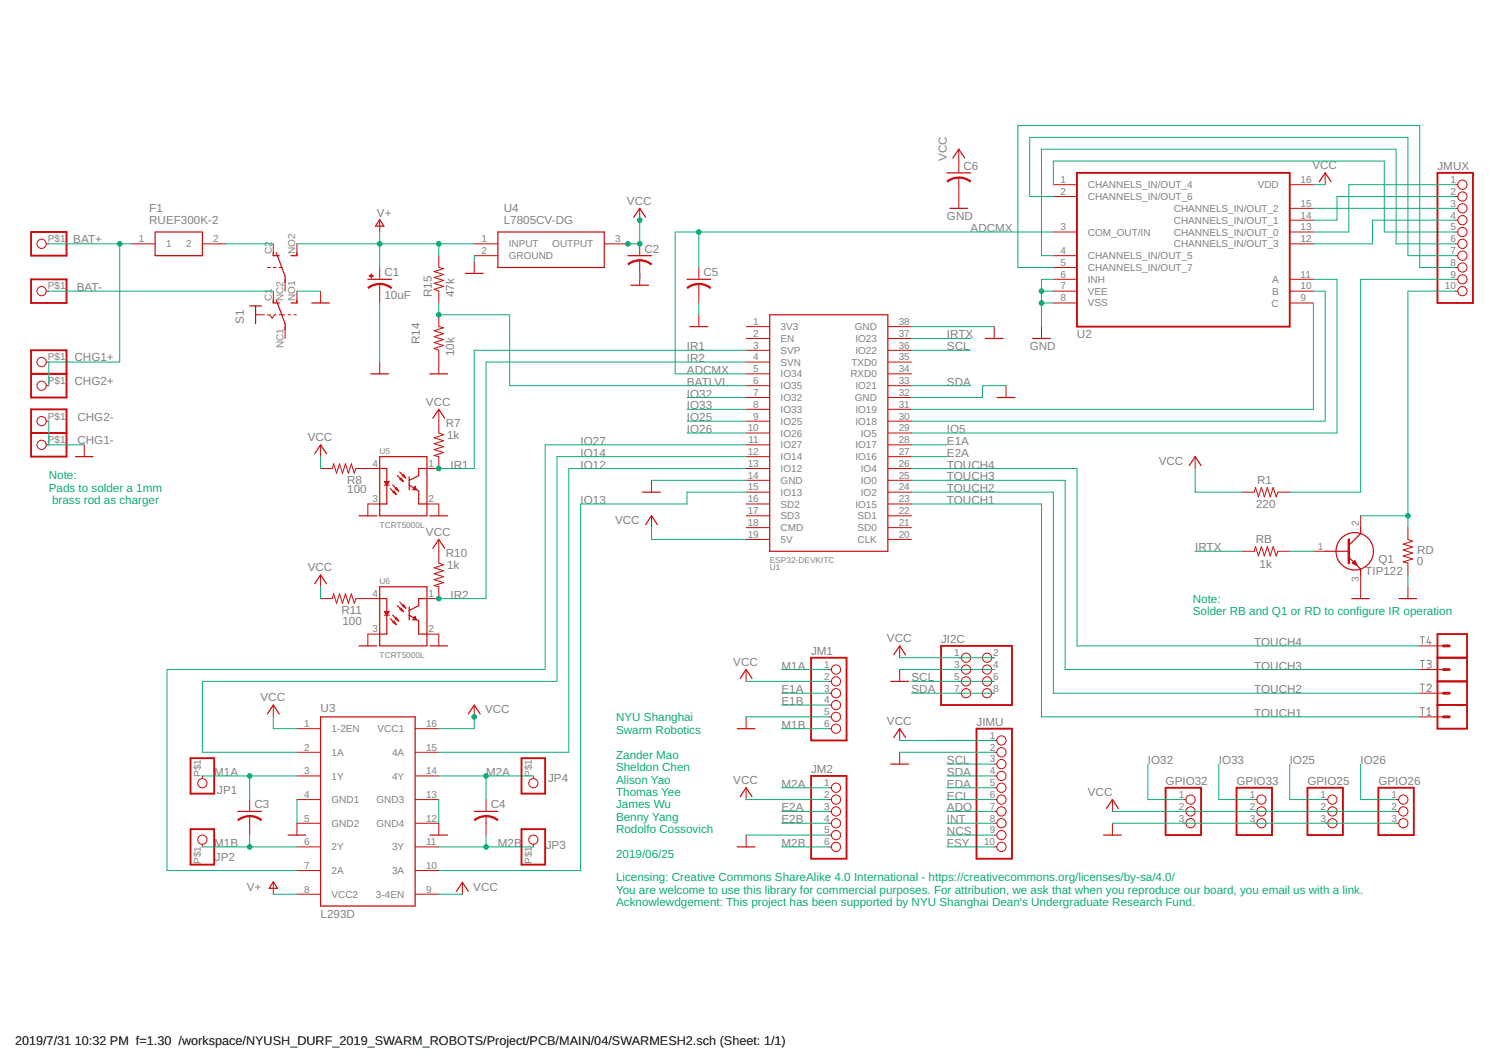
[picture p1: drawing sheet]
<svg xmlns="http://www.w3.org/2000/svg" width="420mm" height="297mm" viewBox="0 0 420 297" stroke-linecap="round" stroke-linejoin="round" font-family="sans-serif">
<g fill="none" stroke="#808080" stroke-width=".28">
<path d="M396.7 177.8h1.2M397.3 177.8v2.1M399.1 177.8l-.4 1.6h1.1M399.5 178.9v1M396.7 184.4h1.2M396.7 191h1.2M396.7 197.6h1.2M397.3 184.4v2.1M397.3 191v2.1M397.3 197.6v2.1M398.7 184.4h.7a.47 .47 0 0 1 .4 .4 .47 .47 0 0 1-.4 .5h-.5M398.7 191.5a.58 .58 0 0 1 .8-.5 .58 .58 0 0 1 .1 .9l-.9 1.2h1.1"/>
<path d="M398.7 198.1l.5-.5v2.1M398.7 199.7h1.1M399.2 185.3a.58 .58 0 0 1 .6 .6 .58 .58 0 0 1-.6 .6h-.5"/>
</g>
<g fill="none" stroke="#c90d0c" stroke-width=".34">
<path d="M264.5 48.3h6.6M265.4 58.2h4.9M266.2 44.1l1.6-2.4 1.7 2.4M368.6 50.7l1.6-2.4 1.7 2.4M43.3 64.8h13.2v6.6h-13.2zM76.3 70.5v.9h1.7M77.2 70.5l2.5 6.7v1.6M83 70.5v.9h-1.7M102.8 78h6.6M106.1 61.3l1.1 1.8h-2.3zM130 76.3h5M139.1 64.8h29.7v9.9h-29.7z"/>
<path d="M175.4 71.4h6.6M176.2 79.6h5M177.1 60.6l1.6-2.4 1.7 2.4M191.9 78h6.6M69.7 85.4h3.3M71.4 85.4v5M76.3 83.8v.8h1.7M77.2 83.8l2.5 6.6v1.6M83 83.8v.8h-1.7M87.1 84.6h4.9M192.7 91.2h5M215 87.9h33v66h-33z"/>
<path d="M275.3 94.5h4.9M288.5 94.5h4.9M103.6 104.4h4.9M120.1 104.4h5M120.9 116.8l1.7-2.5 1.6 2.5M278.6 111h4.9M21.1 127.5h4.9M87.9 126.7l1.7-2.5 1.6 2.5M106.1 127.5h13.2v16.5h-13.2zM106.1 130.8h2v3.6M107.4 135.4h1.3M108.1 135.4v5.3h-2"/>
<path d="M109.1 136.4l1.6 1.6M109.7 135.4l1.7 1.7M109.7 137.4l1 .6M110 137.1l.7 .9M110.4 136.4l1 .7M110.7 136.1l.7 1M111 132.8l1.7 1.6M111.7 131.8l1.6 1.6M111.7 133.8l1 .6M112 133.4l.7 1M112.4 132.8l.9 .6M112.7 132.4l.6 1"/>
<path d="M114.3 135.4l2.7 1.7v3.6h2.3M114.3 133.1v3.6M119.3 130.8h-2.3v2l-2.7 1.3M179.5 137.4h5M332.2 130l1.7-2.5 1.6 2.5M100.3 144h4.9M120.1 144h5M120.9 153.1l1.7-2.5 1.6 2.5M180.4 146.5l1.6-2.5 1.7 2.5M370.2 153.9h6.6M376.8 155.6l3.3 3.3v1.6M377.8 157.2h1"/>
<path d="M378.1 156.9h.5M378.4 157.5h.5M378.4 156.6h.1M378.5 156.5l-.7 .7M378.5 156.5l.6 1.4-1.3-.7M379 157.8h.1M380.1 147.3v1.6l-3.3 3.4M87.9 163l1.7-2.5 1.6 2.5M106.1 167.1h2v3.6M106.1 163.8h13.2v16.5h-13.2zM107.4 171.7h1.3M108.1 171.7v5.3h-2"/>
<path d="M109.1 172.7l1.6 1.7M109.7 171.7l1.7 1.7M109.7 173.7l1 .7M110 173.4l.7 1M110.4 172.7l1 .7M110.7 172.4l.7 1M111 169.1l1.7 1.6M111.7 168.1l1.6 1.7M111.7 170.1l1 .6M112 169.8l.7 .9M112.4 169.1l.9 .7M112.7 168.8l.6 1"/>
<path d="M114.3 171.7l2.7 1.7v3.6h2.3M114.3 169.4v3.7M119.3 167.1h-2.3v2l-2.7 1.3M377.6 167.1h5M390.8 167.1h5M74.7 199.3l1.6-2.5 1.7 2.5M100.3 180.3h4.9M120.1 180.3h5M130.8 199.3l1.7-2.5 1.6 2.5M206.8 189.4l1.6-2.5 1.7 2.5M248.9 190.2h4.9M249.7 182.8l1.6-2.5 1.7 2.5"/>
<path d="M89.6 200.1h26.4v52.8h-26.4zM206 203.4h4.9M248.9 213.3h4.9M249.7 205.9l1.6-2.5 1.7 2.5M66.4 226.5h6.6M80.5 233.1h4.9M120.1 233.1h5M132.5 226.5h6.6M206 236.4h4.9M206.8 222.4l1.6-2.5 1.7 2.5M308.3 233.1h4.9M309.1 225.7l1.7-2.5 1.6 2.5"/>
<path d="M76.3 246.2l1.2 1.8h-2.3zM127.5 248.8l1.7-2.5 1.6 2.5"/>
<circle cx="378.5" cy="153.9" r="5.2"/>
</g>
<g fill="none" stroke="#c90d0c" stroke-width=".28">
<path d="M178.7 58.2v3.3M267.8 41.7v6.6M267.8 49.6v8.6M294.3 51.6h6.6M294.3 54.9h6.6M360.3 51.6h6.6M360.3 58.2h6.6M370.2 48.3v3.3M406.5 51.6h.7M406.5 54.9h.7M406.5 58.2h.7M12.9 68.1h.7"/>
<path d="M36.7 68.1h6.6M56.5 68.1h6.6M74.7 74.7h.8M76.3 68.1v3.3M76.3 74.7h.9M78 74.7h.8M79.7 78v3.3M83 68.1v3.3M106.1 61.5v3.3M106.1 74.7v3.3M106.1 79.3v5.3M122.6 71.4v3.3l1.3 .3-2.6 .8 2.6 .8-2.6 .9 2.6 .8-2.6 .8 2.6 .8-2.6 .9 1.3 .5v3.3"/>
<path d="M132.5 73v3.3M132.5 68.1h6.6M132.5 71.4h6.6M168.8 68.1h6.6M178.7 68.1v3.3M178.7 72.7v6.9M195.2 74.7v3.3M195.2 79.3v5.3M294.3 74.7h6.6M294.3 64.8h6.6M294.3 71.4h6.6M294.3 78h6.6"/>
<path d="M360.3 68.1h6.6M360.3 61.5h6.6M360.3 64.8h6.6M360.3 78h6.6M406.5 74.7h.7M406.5 68.1h.7M406.5 61.5h.7M406.5 64.8h.7M406.5 71.4h.7M406.5 78h.7M12.9 81.3h.7M71.4 87.9h2.5"/>
<path d="M74.7 87.9h.7l.6 1 .7-1h.5M76.3 81.3v3.3M78 87.9h1.5M79.7 91.2v3.3M80.5 87.9h.7M82.1 87.9h.7M83 81.3v3.3M89.6 81.3v3.3M122.6 87.9v3.3l1.3 .3-2.6 .8 2.6 .9-2.6 .8 2.6 .8-2.6 .8 2.6 .9-2.6 .8 1.3 .5v6.6M195.2 87.9v3.3M208.4 91.2h6.6M208.4 94.5h6.6"/>
<path d="M208.4 97.8h6.6M248 91.2h6.6M248 94.5h6.6M248 97.8h6.6M277.7 91.2v3.3M291 91.2v3.3M294.3 81.3h6.6M294.3 84.6h6.6M360.3 81.3h6.6M360.3 84.6h6.6M406.5 81.3h.7M12.9 101.1h.7"/>
<path d="M12.9 107.7h.7M12.9 117.6h.7M106.1 101.1v3.3M122.6 114.3v6.6l1.3 .5-2.6 .8 2.6 .8-2.6 .9 2.6 .8-2.6 .8 2.6 .8-2.6 .9 1.3 .3v3.3h-3.3M208.4 101.1h6.6M208.4 104.4h6.6M208.4 107.7h6.6M208.4 111h6.6M208.4 114.3h6.6M208.4 117.6h6.6M248 101.1h6.6M248 104.4h6.6"/>
<path d="M248 107.7h6.6M248 111h6.6M248 114.3h6.6M248 117.6h6.6M281.1 107.7v3.3M12.9 124.2h.7M23.5 124.2v3.3M89.6 130.8h3.3l.3-1.3 .8 2.6 .8-2.6 .9 2.6 .8-2.6 .8 2.6 .8-2.6 .9 2.6 .5-1.3h6.6M89.6 124.2v3.3M107.4 134.4h1.3l-.6 1zM107.5 134.6h1.1M107.6 134.8h.9"/>
<path d="M107.7 135h.7M107.9 135.1h.3M108 135.3h.1M115.4 136.6h.9M115.5 136.5h.7M115.6 136.3h.6M115.7 136.1h.4M115.8 136h.3M116 135.8h.1M116 135.7l.3 1h-1zM182 134.1v3.3M208.4 120.9h6.6"/>
<path d="M208.4 124.2h6.6M208.4 127.5h6.6M208.4 130.8h6.6M208.4 134.1h6.6M208.4 137.4h6.6M248 120.9h6.6M248 124.2h6.6M248 127.5h6.6M248 130.8h6.6M248 134.1h6.6M248 137.4h6.6M333.9 127.5v3.3"/>
<path d="M347.1 137.4h3.3l.3-1.3 .9 2.6 .8-2.6 .8 2.6 .8-2.6 .9 2.6 .8-2.6 .8 2.6 .5-1.3h3.3M106.1 140.7h-3.3v3.3M119.3 140.7h3.3v3.3M122.6 150.6v6.6l1.3 .5-2.6 .8 2.6 .8-2.6 .9 2.6 .8-2.6 .8 2.6 .8-2.6 .9 1.3 .3v3.3h-3.3M182 144v3.3M208.4 140.7h6.6M208.4 144h6.6M208.4 147.3h6.6M208.4 150.6h6.6M248 140.7h6.6M248 144h6.6M248 147.3h6.6"/>
<path d="M248 150.6h6.6M347.1 153.9h3.3l.3-1.3 .9 2.6 .8-2.6 .8 2.6 .8-2.6 .9 2.6 .8-2.6 .8 2.6 .5-1.3h3.3M366.9 153.9h3.3M380.1 144v3.3M393.3 147.3v3.3l1.3 .5-2.6 .8 2.6 .8-2.6 .9 2.6 .8-2.6 .8 2.6 .8-2.6 .9 1.3 .3v3.3M89.6 167.1h3.3l.3-1.3 .8 2.6 .8-2.6 .9 2.6 .8-2.6 .8 2.6 .8-2.6 .9 2.6 .5-1.3h6.6M89.6 160.5v3.3M106.1 177h-3.3v3.3M107.4 170.7h1.3l-.6 1zM107.5 170.9h1.1M107.6 171h.9M107.7 171.2h.7"/>
<path d="M107.8 171.4h.5M107.9 171.6h.3M108.1 171.7h.1M115.4 172.9h.8M115.5 172.7h.7M115.7 172.6h.4M115.8 172.4h.3M115.9 172.2h.1M116 172.1l.3 1h-1zM119.3 177h3.3v3.3M380.1 160.5v6.6M393.3 163.8v3.3"/>
<path d="M76.3 196.8v3.3M132.5 196.8v3.3M208.4 186.9v3.3M231.5 186.9h.8M231.5 190.2h.8M231.5 193.5h.8M231.5 196.8h.8M251.3 180.3v3.3M251.3 186.9v3.3M267.8 183.6h.8M267.8 186.9h.8M267.8 190.2h.8"/>
<path d="M267.8 193.5h.8M277 183.6h.7M277 186.9h.7M277 190.2h.7M277 193.5h.7M396.6 186.9h6.6M396.6 193.5h6.6M396.6 180.3h6.6M56.5 216.6v.8M83 203.4h6.6M83 210h6.6M83 216.6h6.6"/>
<path d="M116 203.4h6.6M116 210h6.6M116 216.6h6.6M149 216.6v.8M208.4 200.1v3.3M208.4 219.9v3.3M231.5 203.4h.8M231.5 219.9h.8M231.5 200.1h.8M251.3 203.4v3.3M251.3 210v3.3M277.7 210h.8"/>
<path d="M277.7 216.6h.8M277.7 206.7h.8M277.7 213.3h.8M277.7 219.9h.8M396.6 200.1h6.6M56.5 235.7v.7M69.7 223.2v3.3M69.7 227.9v5.2M83 223.2h6.6M83 236.4h6.6M89.6 229.8h-6.6v3.3M116 223.2h6.6"/>
<path d="M116 229.8h6.6v3.3M116 236.4h6.6M135.8 223.2v3.3M135.8 227.9v5.2M149 235.7v.7M208.4 233.1v3.3M231.5 223.2h.8M231.5 229.8h.8M231.5 236.4h.8M231.5 226.5h.8M231.5 233.1h.8M277.7 223.2h.8"/>
<path d="M277.7 229.8h.8M277.7 236.4h.8M277.7 226.5h.8M277.7 233.1h.8M310.8 223.2v3.3M310.8 229.8v3.3M330.6 223.2h.7M330.6 229.8h.7M330.6 226.5h.7M350.4 223.2h.7M350.4 229.8h.7M350.4 226.5h.7"/>
<path d="M370.2 223.2h.7M370.2 229.8h.7M370.2 226.5h.7M390 223.2h.7M390 229.8h.7M390 226.5h.7M76.3 246.3v3.3M83 243h6.6M83 249.6h6.6M116 243h6.6M116 249.6h6.6M129.2 246.3v3.3"/>
<circle cx="408.5" cy="58.2" r="1.29"/>
<circle cx="408.5" cy="54.9" r="1.29"/>
<circle cx="408.5" cy="51.6" r="1.29"/>
<circle cx="11.6" cy="68.1" r="1.29"/>
<circle cx="408.5" cy="71.4" r="1.29"/>
<circle cx="408.5" cy="78" r="1.29"/>
<circle cx="408.5" cy="64.8" r="1.29"/>
<circle cx="408.5" cy="68.1" r="1.29"/>
<circle cx="408.5" cy="74.7" r="1.29"/>
<circle cx="408.5" cy="61.5" r="1.29"/>
<circle cx="11.6" cy="81.3" r="1.29"/>
<circle cx="408.5" cy="81.3" r="1.29"/>
<circle cx="11.6" cy="117.6" r="1.29"/>
<circle cx="11.6" cy="107.7" r="1.29"/>
<circle cx="11.6" cy="101.1" r="1.29"/>
<circle cx="11.6" cy="124.2" r="1.29"/>
<circle cx="233.6" cy="186.9" r="1.29"/>
<circle cx="233.6" cy="193.5" r="1.29"/>
<circle cx="233.6" cy="190.2" r="1.29"/>
<circle cx="233.6" cy="196.8" r="1.29"/>
<circle cx="269.9" cy="186.9" r="1.29"/>
<circle cx="269.9" cy="183.6" r="1.29"/>
<circle cx="269.9" cy="190.2" r="1.29"/>
<circle cx="269.9" cy="193.5" r="1.29"/>
<circle cx="275.7" cy="190.2" r="1.29"/>
<circle cx="275.7" cy="183.6" r="1.29"/>
<circle cx="275.7" cy="186.9" r="1.29"/>
<circle cx="275.7" cy="193.5" r="1.29"/>
<circle cx="56.5" cy="218.7" r="1.29"/>
<circle cx="149" cy="218.7" r="1.29"/>
<circle cx="233.6" cy="203.4" r="1.29"/>
<circle cx="233.6" cy="219.9" r="1.29"/>
<circle cx="233.6" cy="200.1" r="1.29"/>
<circle cx="279.8" cy="219.9" r="1.29"/>
<circle cx="279.8" cy="206.7" r="1.29"/>
<circle cx="279.8" cy="210" r="1.29"/>
<circle cx="279.8" cy="213.3" r="1.29"/>
<circle cx="279.8" cy="216.6" r="1.29"/>
<circle cx="56.5" cy="234.4" r="1.29"/>
<circle cx="149" cy="234.4" r="1.29"/>
<circle cx="233.6" cy="236.4" r="1.29"/>
<circle cx="233.6" cy="233.1" r="1.29"/>
<circle cx="233.6" cy="223.2" r="1.29"/>
<circle cx="233.6" cy="226.5" r="1.29"/>
<circle cx="233.6" cy="229.8" r="1.29"/>
<circle cx="279.8" cy="233.1" r="1.29"/>
<circle cx="279.8" cy="226.5" r="1.29"/>
<circle cx="279.8" cy="223.2" r="1.29"/>
<circle cx="279.8" cy="229.8" r="1.29"/>
<circle cx="279.8" cy="236.4" r="1.29"/>
<circle cx="332.6" cy="223.2" r="1.29"/>
<circle cx="332.6" cy="229.8" r="1.29"/>
<circle cx="332.6" cy="226.5" r="1.29"/>
<circle cx="352.4" cy="223.2" r="1.29"/>
<circle cx="352.4" cy="229.8" r="1.29"/>
<circle cx="352.4" cy="226.5" r="1.29"/>
<circle cx="372.2" cy="223.2" r="1.29"/>
<circle cx="372.2" cy="226.5" r="1.29"/>
<circle cx="372.2" cy="229.8" r="1.29"/>
<circle cx="392" cy="229.8" r="1.29"/>
<circle cx="392" cy="226.5" r="1.29"/>
<circle cx="392" cy="223.2" r="1.29"/>
</g>
<g fill="none" stroke="#c90d0c" stroke-width=".53">
<path d="M300.9 48.3h59.4v42.9h-59.4zM401.6 48.3h9.9v36.3h-9.9zM8.7 64.8h9.9v6.6h-9.9zM8.7 78h9.9v6.6h-9.9zM8.7 97.8h9.9v13.2h-9.9zM8.7 114.3h9.9v13.2h-9.9zM8.7 104.4h9.9M8.7 120.9h9.9M401.6 177h8.2v26.4h-8.2zM226.6 183.6h9.9v23.1h-9.9zM262.9 180.3h19.8v16.5h-19.8zM401.6 196.8h8.2"/>
<path d="M401.6 183.6h8.2M401.6 190.2h8.2M53.2 211.7h6.6v9.9h-6.6zM145.7 211.7h6.6v9.9h-6.6zM226.6 216.6h9.9v23.1h-9.9zM272.8 203.4h9.9v36.3h-9.9zM325.6 219.9h9.9v13.2h-9.9zM345.4 219.9h9.9v13.2h-9.9zM365.3 219.9h9.9v13.2h-9.9zM385.1 219.9h9.9v13.2h-9.9zM53.2 231.5h6.6v9.9h-6.6zM145.7 231.5h6.6v9.9h-6.6z"/>
</g>
<g fill="#c90d0c" stroke="#c90d0c" stroke-width=".28">
<path d="M106.1 79.1l2 .4 1.3 .7-.2 .3-1.5-.8-1.6-.3z" fill-rule="evenodd"/>
<path d="M102.8 80.2l1.2-.7 2.1-.4v.4l-1.7 .2-1.4 .8z" fill-rule="evenodd"/>
<path d="M195.2 79.1l1.5 .2 1.8 .9-.1 .3-1.5-.8-1.7-.3z" fill-rule="evenodd"/>
<path d="M191.9 80.2l1.3-.7 2-.4v.4l-1.6 .2-1.5 .8z" fill-rule="evenodd"/>
<path d="M69.7 227.7l2.1 .3 1.3 .8-.2 .3-1.5-.8-1.7-.3z" fill-rule="evenodd"/>
<path d="M66.4 228.8l1.9-.9 1.4-.2v.3l-1.6 .3-1.4 .8z" fill-rule="evenodd"/>
<path d="M135.8 227.7l2 .3 1.3 .8-.2 .3-1.5-.8-1.6-.3z" fill-rule="evenodd"/>
<path d="M132.5 228.8l1.3-.7 2-.4v.3l-1.6 .3-1.5 .8z" fill-rule="evenodd"/>
<path d="M267.8 49.4l2.1 .4 1.3 .7-.2 .3-1.5-.8-1.7-.3z" fill-rule="evenodd"/>
<path d="M264.5 50.5l1.9-.9 1.4-.2v.3l-1.6 .3-1.4 .8z" fill-rule="evenodd"/>
<path d="M178.7 72.5l2.1 .4 1.2 .7-.2 .3-1.4-.8-1.7-.3z" fill-rule="evenodd"/>
<path d="M175.4 73.6l1.3-.7 2-.4v.4l-1.6 .2-1.5 .8z" fill-rule="evenodd"/>
</g>
<g fill="#c90d0c" stroke="#c90d0c" stroke-width=".28">
<path d="M103.1 76.9h1.2v.2h-1.2z"/>
<path d="M103.6 76.5h.2v1.1h-.2z"/>
</g>
<path d="M403.2 180.3h1.7M403.2 186.9h1.7M403.2 193.5h1.7M403.2 200.1h1.7" fill="none" stroke="#c90d0c" stroke-width=".8"/>
<path d="M376.8 150.6v6.6" fill="none" stroke="#c90d0c" stroke-width=".68"/>
<g fill="none" stroke="#0dab76" stroke-width=".28">
<path d="M294.3 54.9h-6.6v-16.5h105.6v33h13.2M294.3 51.6v-6.6h92.4v19.8h19.8M366.9 51.6h3.3M366.9 58.2h39.6M406.5 51.6h-29.7v13.2h-9.9M406.5 54.9h-33v6.6h-6.6M13.6 68.1h23.1M33.4 68.1v33h-19.8v6.6M63.1 68.1h13.2M83 68.1h49.5M106.1 64.8v9.9M122.6 68.1v3.3"/>
<path d="M132.5 71.4v1.6M178.7 61.5v6.6h-3.3M178.7 76.3v1.7M195.2 64.8v9.9M294.3 78h-3.3v13.2M294.3 64.8h-105.7v39.6h19.8M294.3 74.7h-9.9v-39.6h112.2v39.6h9.9M366.9 78h6.6v42.9h-118.9M406.5 78h-26.4v59.4h-19.8M406.5 68.1h-16.5v-26.4h-99v29.7h3.3M406.5 61.5h-23.1v6.6h-16.5M13.6 81.3h62.7"/>
<path d="M83 81.3h6.6M106.1 84.6v16.5M122.6 84.6v3.3h19.8v19.8h66M195.2 84.6v3.3M208.4 97.8h-75.9v33h-9.9M254.6 91.2h23.1M254.6 97.8h16.5M254.6 94.5h16.5M291 84.6h3.3M291 81.3h3.3M366.9 81.3h3.3v36.3h-115.6M366.9 84.6v29.7h-112.3"/>
<path d="M406.5 81.3h-13.2v66M13.6 117.6v6.6h9.9M191.9 111h16.5M191.9 114.3h16.5M191.9 117.6h16.5M208.4 101.1h-72.6v66h-13.2M254.6 107.7h16.5M281.1 107.7h-6.7v3.3h-19.8M89.6 127.5v3.3M182 134.1h26.4M191.9 120.9h16.5M208.4 124.2h-56.1v62.7h-105.6v56.1h36.3"/>
<path d="M208.4 127.5h-52.8v62.7h-99.1v19.8h26.5M208.4 130.8h-49.5v79.2h-36.3M208.4 137.4h-16.5v3.3h-29.7v102.3h-39.6M254.6 124.2h9.9M254.6 134.1h43v52.8h99M254.6 137.4h39.7v56.1h102.3M254.6 127.5h9.9M254.6 130.8h46.3v49.5h95.7M333.9 130.8v6.6h13.2M182 147.3v3.3h26.4M254.6 140.7h36.4v59.4h105.6M333.9 153.9h13.2"/>
<path d="M360.3 153.9h6.6M380.1 144h13.2M89.6 163.8v3.3M393.3 160.5v3.3M208.4 190.2h23.1M218.3 186.9h13.2M218.3 193.5h13.2M218.3 196.8h13.2M251.3 186.9h26.4M251.3 183.6h26.4M254.6 190.2h23.1M254.6 193.5h23.1"/>
<path d="M56.5 216.6h26.5M69.7 216.6v6.6M76.3 200.1v3.3h6.7M122.6 216.6h26.4M132.5 200.1v3.3h-9.9M135.8 216.6v6.6M208.4 200.1h23.1M218.3 203.4h13.2M218.3 219.9h13.2M251.3 210h26.4M251.3 206.7h26.4M264.5 216.6h13.2"/>
<path d="M264.5 219.9h13.2M264.5 213.3h13.2M320.7 213.3v9.9h9.9M340.5 213.3v9.9h9.9M360.3 213.3v9.9h9.9M380.1 213.3v9.9h9.9M56.5 236.4h26.5M69.7 233.1v3.3M83 223.2v6.6M122.6 223.2v6.6M122.6 236.4h26.4M135.8 233.1v3.3"/>
<path d="M208.4 233.1h23.1M208.4 223.2h23.1M218.3 229.8h13.2M218.3 236.4h13.2M218.3 226.5h13.2M264.5 229.8h13.2M264.5 233.1h13.2M264.5 236.4h13.2M264.5 226.5h13.2M264.5 223.2h13.2M310.8 229.8h79.2M310.8 226.5h79.2"/>
<path d="M76.3 249.6h6.7M122.6 249.6h6.6"/>
</g>
<g fill="#0dab76" stroke="#0dab76" stroke-width=".28">
<circle cx="291" cy="81.3" r=".66"/>
<circle cx="291" cy="84.6" r=".66"/>
<circle cx="69.7" cy="216.6" r=".66"/>
<circle cx="69.7" cy="236.4" r=".66"/>
<circle cx="135.8" cy="216.6" r=".66"/>
<circle cx="135.8" cy="236.4" r=".66"/>
<circle cx="132.5" cy="200.1" r=".66"/>
<circle cx="178.7" cy="68.1" r=".66"/>
<circle cx="178.7" cy="61.5" r=".66"/>
<circle cx="175.4" cy="68.1" r=".66"/>
<circle cx="106.1" cy="68.1" r=".66"/>
<circle cx="122.6" cy="68.1" r=".66"/>
<circle cx="393.3" cy="144" r=".66"/>
<circle cx="122.6" cy="87.9" r=".66"/>
<circle cx="195.2" cy="64.8" r=".66"/>
<circle cx="122.6" cy="130.8" r=".66"/>
<circle cx="122.6" cy="167.1" r=".66"/>
<circle cx="33.4" cy="68.1" r=".66"/>
</g>
<g font-size="3.5">
<text x="4.2" y="291.8">2019/7/31</text>
<text x="20.9" y="291.8">10:32 PM f=1.30 /workspace/NYUSH_DURF_2019_SWARM_ROBOTS/Project/PCB/MAIN/04/SWARMESH2.sch (Sheet: 1/1)</text>
</g>
<g font-size="3.3" fill="#808080">
<text x="264.5" y="45" transform="rotate(-90 264.5 45)">VCC</text>
<text x="269.2" y="47.4">C6</text>
<text x="366.6" y="47.3">VCC</text>
<text x="401.6" y="47.4">JMUX</text>
<text x="41.7" y="59.3">F1</text>
<text x="140.7" y="59.3">U4</text>
<text x="175.1" y="57.2">VCC</text>
<text x="41.7" y="62.6">RUEF300K-2</text>
<text x="105.3" y="60.5">V+</text>
<text x="140.7" y="62.6">L7805CV-DG</text>
<text x="264.5" y="61.5">GND</text>
<text x="271.2" y="64.8">ADCMX</text>
<text x="20.5" y="67.9">BAT+</text>
<text x="180" y="70.5">C2</text>
<text x="107.4" y="77.1">C1</text>
<text x="196.5" y="77.1">C5</text>
<text x="21.5" y="81.1">BAT-</text>
<text x="107.4" y="83.4">10uF</text>
<text x="120.6" y="82.9" transform="rotate(-90 120.6 82.9)">R15</text>
<text x="126.9" y="82.9" transform="rotate(-90 126.9 82.9)">47k</text>
<text x="68.1" y="90.4" transform="rotate(-90 68.1 90.4)">S1</text>
<text x="264.5" y="94.5">IRTX</text>
<text x="300.9" y="94.5">U2</text>
<text x="20.8" y="100.9">CHG1+</text>
<text x="117.3" y="96.1" transform="rotate(-90 117.3 96.1)">R14</text>
<text x="126.9" y="99.4" transform="rotate(-90 126.9 99.4)">10k</text>
<text x="191.9" y="97.8">IR1</text>
<text x="191.9" y="101.1">IR2</text>
<text x="264.5" y="97.8">SCL</text>
<text x="287.7" y="97.8">GND</text>
<text x="20.8" y="107.5">CHG2+</text>
<text x="191.9" y="107.7">BATLVL</text>
<text x="191.9" y="104.4">ADCMX</text>
<text x="264.5" y="107.7">SDA</text>
<text x="119" y="113.3">VCC</text>
<text x="191.9" y="111">IO32</text>
<text x="21.6" y="117.4">CHG2-</text>
<text x="124.5" y="119.2">R7</text>
<text x="191.9" y="114.3">IO33</text>
<text x="191.9" y="117.6">IO25</text>
<text x="21.6" y="124">CHG1-</text>
<text x="86" y="123.2">VCC</text>
<text x="124.9" y="122.5">1k</text>
<text x="162.2" y="124.2">IO27</text>
<text x="191.9" y="120.9">IO26</text>
<text x="264.5" y="124.2">E1A</text>
<text x="264.5" y="120.9">IO5</text>
<text x="125.9" y="130.8">IR1</text>
<text x="162.2" y="130.8">IO12</text>
<text x="162.2" y="127.5">IO14</text>
<text x="264.5" y="127.5">E2A</text>
<text x="264.5" y="130.8">TOUCH4</text>
<text x="323.7" y="129.8">VCC</text>
<text x="96.9" y="135">R8</text>
<text x="97" y="137.7">100</text>
<text x="264.5" y="137.4">TOUCH2</text>
<text x="264.5" y="134.1">TOUCH3</text>
<text x="351.2" y="135">R1</text>
<text x="162.2" y="140.7">I</text>
<text x="163.1" y="140.7">O13</text>
<text x="264.5" y="140.7">TOUCH1</text>
<text x="350.9" y="141.7">220</text>
<text x="119" y="149.6">VCC</text>
<text x="171.8" y="146.3">VCC</text>
<text x="124.5" y="155.6">R10</text>
<text x="333.9" y="153.9">IRTX</text>
<text x="350.8" y="151.6">RB</text>
<text x="395.9" y="154.5">RD</text>
<text x="86" y="159.5">VCC</text>
<text x="124.9" y="158.9">1k</text>
<text x="351.9" y="158.5">1k</text>
<text x="381.4" y="160.5">TIP122</text>
<text x="385.1" y="157.2">Q1</text>
<text x="395.8" y="157.9">0</text>
<text x="125.9" y="167.1">IR2</text>
<text x="95.4" y="171.4">R11</text>
<text x="95.7" y="174.4">100</text>
<text x="247.8" y="179.3">VCC</text>
<text x="262.9" y="179.5">JI2C</text>
<text x="204.8" y="185.9">VCC</text>
<text x="226.6" y="182.8">JM1</text>
<text x="350.4" y="180.3">TOUCH4</text>
<text x="218.3" y="186.9">M1A</text>
<text x="254.6" y="190.2">SCL</text>
<text x="350.4" y="186.9">TOUCH3</text>
<text x="72.8" y="195.8">VCC</text>
<text x="218.3" y="193.5">E1A</text>
<text x="218.3" y="196.8">E1B</text>
<text x="254.6" y="193.5">SDA</text>
<text x="350.4" y="193.5">TOUCH2</text>
<text x="89.6" y="198.8">U3</text>
<text x="135.5" y="199.1">VCC</text>
<text x="218.3" y="203.4">M1B</text>
<text x="247.8" y="202.4">VCC</text>
<text x="272.8" y="202.6">JIMU</text>
<text x="350.4" y="200.1">TOUCH1</text>
<text x="226.6" y="215.8">JM2</text>
<text x="264.5" y="213.3">SCL</text>
<text x="320.7" y="213.3">I</text>
<text x="321.6" y="213.3">O32</text>
<text x="340.5" y="213.3">I</text>
<text x="341.4" y="213.3">O33</text>
<text x="360.3" y="213.3">I</text>
<text x="361.2" y="213.3">O25</text>
<text x="380.1" y="213.3">I</text>
<text x="381" y="213.3">O26</text>
<text x="59.8" y="216.6">M1A</text>
<text x="60.7" y="221.6">JP1</text>
<text x="135.8" y="216.6">M2A</text>
<text x="153.1" y="218.3">JP4</text>
<text x="204.8" y="218.9">VCC</text>
<text x="218.3" y="219.9">M2A</text>
<text x="264.5" y="216.6">SDA</text>
<text x="264.5" y="219.9">EDA</text>
<text x="325.6" y="219.1">GPIO32</text>
<text x="345.4" y="219.1">GPIO33</text>
<text x="365.2" y="219.1">GPIO25</text>
<text x="385.1" y="219.1">GPIO26</text>
<text x="71.1" y="225.7">C3</text>
<text x="137.1" y="225.7">C4</text>
<text x="218.3" y="226.5">E2A</text>
<text x="264.5" y="223.2">ECL</text>
<text x="264.5" y="226.5">ADO</text>
<text x="303.9" y="222.2">VCC</text>
<text x="218.3" y="229.8">E2B</text>
<text x="264.5" y="229.8">INT</text>
<text x="264.5" y="233.1">NCS</text>
<text x="59.8" y="236.4">M1B</text>
<text x="139.1" y="236.4">M2B</text>
<text x="152.5" y="237.1">JP3</text>
<text x="218.3" y="236.4">M2B</text>
<text x="264.5" y="236.4">FSY</text>
<text x="60" y="240.4">JP2</text>
<text x="69" y="248.6">V+</text>
<text x="132.2" y="248.6">VCC</text>
<text x="89.6" y="256.2">L293D</text>
</g>
<g font-size="3.3" fill="#0dab76">
<text x="13.6" y="133.8">Note:</text>
<text x="13.6" y="137.2">Pads to solder a 1mm</text>
<text x="14.5" y="140.7">brass rod as charger</text>
<text x="333.2" y="168.3">Note:</text>
<text x="333.2" y="171.7">Solder RB and Q1 or RD to configure IR operation</text>
<text x="172.1" y="201.4">NYU Shanghai</text>
<text x="172.1" y="204.9">Swarm Robotics</text>
<text x="172.1" y="211.8">Zander Mao</text>
<text x="172.1" y="215.3">Sheldon Chen</text>
<text x="172.1" y="218.7">Alison Yao</text>
<text x="172.1" y="222.2">Thomas Yee</text>
<text x="172.1" y="225.7">James Wu</text>
<text x="172.1" y="229.2">Benny Yang</text>
<text x="172.1" y="232.6">Rodolfo Cossovich</text>
<text x="172.1" y="239.6">2019/06/25</text>
<text x="172.1" y="246">Licensing: Creative Commons ShareAlike 4.0 International - https://creativecommons.org/licenses/by-sa/4.0/</text>
<text x="172.1" y="249.5">You are welcome to use this library for commercial purposes. For attribution, we ask that when you reproduce our board, you email us with a link.</text>
<text x="172.1" y="252.9">Acknowlewdgement: This project has been supported by NYU Shanghai Dean's Undergraduate Research Fund.</text>
</g>
<g font-size="2.8" fill="#808080">
<text x="296.3" y="51.1">1</text>
<text x="303.9" y="52.6">CHANNELS_IN/OUT_4</text>
<text x="351.4" y="52.6">VDD</text>
<text x="363.3" y="51.1">16</text>
<text x="405.2" y="51.1">1</text>
<text x="296.3" y="54.4">2</text>
<text x="303.9" y="55.9">CHANNELS_IN/OUT_6</text>
<text x="327.9" y="59.2">CHANNELS_IN/OUT_2</text>
<text x="363.3" y="57.7">15</text>
<text x="405.2" y="54.4">2</text>
<text x="405.2" y="57.7">3</text>
<text x="296.3" y="64.3">3</text>
<text x="303.9" y="65.8">COM_OUT/IN</text>
<text x="327.9" y="65.8">CHANNELS_IN/OUT_0</text>
<text x="327.9" y="62.5">CHANNELS_IN/OUT_1</text>
<text x="363.3" y="64.3">13</text>
<text x="363.3" y="61">14</text>
<text x="405.2" y="61">4</text>
<text x="405.2" y="64.3">5</text>
<text x="13.4" y="67.6">P$1</text>
<text x="38.8" y="67.6">1</text>
<text x="46.4" y="69.1">1</text>
<text x="52" y="69.1">2</text>
<text x="59.6" y="67.6">2</text>
<text x="75.9" y="70.9" transform="rotate(-90 75.9 70.9)">C2</text>
<text x="82.5" y="70.9" transform="rotate(-90 82.5 70.9)">NO2</text>
<text x="134.5" y="67.6">1</text>
<text x="134.5" y="70.9">2</text>
<text x="142.1" y="69.1">INPUT</text>
<text x="154.3" y="69.1">OUTPUT</text>
<text x="171.8" y="67.6">3</text>
<text x="296.3" y="70.9">4</text>
<text x="327.9" y="69.1">CHANNELS_IN/OUT_3</text>
<text x="363.3" y="67.6">12</text>
<text x="405.2" y="67.6">6</text>
<text x="405.2" y="70.9">7</text>
<text x="142.1" y="72.4">GROUND</text>
<text x="296.3" y="77.5">6</text>
<text x="296.3" y="74.2">5</text>
<text x="303.9" y="72.4">CHANNELS_IN/OUT_5</text>
<text x="303.9" y="75.7">CHANNELS_IN/OUT_7</text>
<text x="363.3" y="77.5">11</text>
<text x="405.2" y="74.2">8</text>
<text x="405.2" y="77.5">9</text>
<text x="13.4" y="80.8">P$1</text>
<text x="296.3" y="80.8">7</text>
<text x="303.9" y="82.3">VEE</text>
<text x="303.9" y="79">INH</text>
<text x="355.4" y="79">A</text>
<text x="355.4" y="82.3">B</text>
<text x="363.3" y="80.8">10</text>
<text x="403.7" y="80.8">10</text>
<text x="75.9" y="84.1" transform="rotate(-90 75.9 84.1)">C1</text>
<text x="79.2" y="84" transform="rotate(-90 79.2 84)">NC2</text>
<text x="82.5" y="84.1" transform="rotate(-90 82.5 84.1)">NO1</text>
<text x="296.3" y="84.1">8</text>
<text x="303.9" y="85.6">VSS</text>
<text x="355.2" y="85.6">C</text>
<text x="363.3" y="84.1">9</text>
<text x="210.4" y="90.7">1</text>
<text x="210.4" y="94">2</text>
<text x="218.1" y="92.2">3V3</text>
<text x="218.1" y="95.5">EN</text>
<text x="238.8" y="92.2">GND</text>
<text x="239" y="95.5">IO23</text>
<text x="251.1" y="94">37</text>
<text x="251.1" y="90.7">38</text>
<text x="13.4" y="100.6">P$1</text>
<text x="79.2" y="97.2" transform="rotate(-90 79.2 97.2)">NC1</text>
<text x="210.4" y="97.3">3</text>
<text x="210.4" y="100.6">4</text>
<text x="218.1" y="98.8">SVP</text>
<text x="239" y="98.8">IO22</text>
<text x="251.1" y="100.6">35</text>
<text x="251.1" y="97.3">36</text>
<text x="13.4" y="107.2">P$1</text>
<text x="210.4" y="103.9">5</text>
<text x="210.4" y="107.2">6</text>
<text x="218.1" y="102.1">SVN</text>
<text x="218.1" y="105.4">IO34</text>
<text x="237.6" y="105.4">RXD0</text>
<text x="237.9" y="102.1">TXD0</text>
<text x="251.1" y="107.2">33</text>
<text x="251.1" y="103.9">34</text>
<text x="210.4" y="110.5">7</text>
<text x="210.4" y="113.8">8</text>
<text x="218.1" y="108.7">IO35</text>
<text x="218.1" y="112">IO32</text>
<text x="238.8" y="112">GND</text>
<text x="239" y="108.7">IO21</text>
<text x="251.1" y="113.8">31</text>
<text x="251.1" y="110.5">32</text>
<text x="13.4" y="117.1">P$1</text>
<text x="210.4" y="117.1">9</text>
<text x="218.1" y="115.3">IO33</text>
<text x="218.1" y="118.6">IO25</text>
<text x="239" y="118.6">IO18</text>
<text x="239" y="115.3">IO19</text>
<text x="251.1" y="117.1">30</text>
<text x="13.4" y="123.7">P$1</text>
<text x="208.9" y="120.4">10</text>
<text x="209.1" y="123.7">11</text>
<text x="218.1" y="121.9">IO26</text>
<text x="218.1" y="125.2">IO27</text>
<text x="239" y="125.2">IO17</text>
<text x="240.5" y="121.9">IO5</text>
<text x="251.1" y="123.7">28</text>
<text x="251.1" y="120.4">29</text>
<text x="104.1" y="130.3">4</text>
<text x="119.7" y="130.3">1</text>
<text x="208.9" y="127">12</text>
<text x="208.9" y="130.3">13</text>
<text x="218.1" y="128.5">IO14</text>
<text x="218.1" y="131.8">IO12</text>
<text x="239" y="128.5">IO16</text>
<text x="240.5" y="131.8">IO4</text>
<text x="251.1" y="130.3">26</text>
<text x="251.1" y="127">27</text>
<text x="208.9" y="133.6">14</text>
<text x="208.9" y="136.9">15</text>
<text x="218.1" y="135.1">GND</text>
<text x="240.5" y="135.1">IO0</text>
<text x="251.1" y="136.9">24</text>
<text x="251.1" y="133.6">25</text>
<text x="104.1" y="140.2">3</text>
<text x="119.7" y="140.2">2</text>
<text x="208.9" y="140.2">16</text>
<text x="208.9" y="143.5">17</text>
<text x="218.1" y="138.4">IO13</text>
<text x="218.1" y="141.7">SD2</text>
<text x="239" y="141.7">IO15</text>
<text x="240.5" y="138.4">IO2</text>
<text x="251.1" y="143.5">22</text>
<text x="251.1" y="140.2">23</text>
<text x="208.9" y="146.8">18</text>
<text x="218.1" y="145">SD3</text>
<text x="218.1" y="148.3">CMD</text>
<text x="239.6" y="148.3">SD0</text>
<text x="239.6" y="145">SD1</text>
<text x="251.1" y="146.8">21</text>
<text x="379.6" y="146.8" transform="rotate(-90 379.6 146.8)">2</text>
<text x="208.9" y="150.1">19</text>
<text x="218.1" y="151.6">5V</text>
<text x="239.6" y="151.6">CLK</text>
<text x="251.1" y="150.1">20</text>
<text x="368.2" y="153.4">1</text>
<text x="104.1" y="166.6">4</text>
<text x="119.7" y="166.6">1</text>
<text x="379.6" y="162.5" transform="rotate(-90 379.6 162.5)">3</text>
<text x="104.1" y="176.5">3</text>
<text x="119.7" y="176.5">2</text>
<text x="266.6" y="183.2">1</text>
<text x="277.5" y="183.2">2</text>
<text x="230.3" y="186.5">1</text>
<text x="230.3" y="189.8">2</text>
<text x="266.6" y="186.5">3</text>
<text x="266.6" y="189.8">5</text>
<text x="277.5" y="186.5">4</text>
<text x="277.5" y="189.8">6</text>
<text x="230.3" y="193.1">3</text>
<text x="230.3" y="196.4">4</text>
<text x="266.6" y="193.1">7</text>
<text x="277.5" y="193.1">8</text>
<text x="85" y="203">1</text>
<text x="119" y="203">16</text>
<text x="230.3" y="199.7">5</text>
<text x="230.3" y="203">6</text>
<text x="85" y="209.6">2</text>
<text x="92.6" y="204.4">1-2EN</text>
<text x="105.5" y="204.4">VCC1</text>
<text x="119" y="209.6">15</text>
<text x="276.5" y="206.3">1</text>
<text x="276.5" y="209.6">2</text>
<text x="92.6" y="211">1A</text>
<text x="109.5" y="211">4A</text>
<text x="276.5" y="212.9">3</text>
<text x="56.1" y="216.9" transform="rotate(-90 56.1 216.9)">P$1</text>
<text x="85" y="216.2">3</text>
<text x="92.6" y="217.6">1Y</text>
<text x="109.5" y="217.6">4Y</text>
<text x="119" y="216.2">14</text>
<text x="148.5" y="216.9" transform="rotate(-90 148.5 216.9)">P$1</text>
<text x="230.3" y="219.5">1</text>
<text x="276.5" y="216.2">4</text>
<text x="276.5" y="219.5">5</text>
<text x="85" y="222.8">4</text>
<text x="92.6" y="224.2">GND1</text>
<text x="105.2" y="224.2">GND3</text>
<text x="119" y="222.8">13</text>
<text x="230.3" y="222.8">2</text>
<text x="230.3" y="226.1">3</text>
<text x="276.5" y="222.8">6</text>
<text x="276.5" y="226.1">7</text>
<text x="329.3" y="222.8">1</text>
<text x="329.3" y="226.1">2</text>
<text x="349.1" y="222.8">1</text>
<text x="349.1" y="226.1">2</text>
<text x="368.9" y="222.8">1</text>
<text x="368.9" y="226.1">2</text>
<text x="388.7" y="222.8">1</text>
<text x="388.7" y="226.1">2</text>
<text x="85" y="229.4">5</text>
<text x="92.6" y="230.8">GND2</text>
<text x="105.2" y="230.8">GND4</text>
<text x="119" y="229.4">12</text>
<text x="230.3" y="229.4">4</text>
<text x="230.3" y="232.7">5</text>
<text x="276.5" y="229.4">8</text>
<text x="276.5" y="232.7">9</text>
<text x="329.3" y="229.4">3</text>
<text x="349.1" y="229.4">3</text>
<text x="368.9" y="229.4">3</text>
<text x="388.7" y="229.4">3</text>
<text x="85" y="236">6</text>
<text x="92.6" y="237.4">2Y</text>
<text x="109.5" y="237.4">3Y</text>
<text x="119" y="236">11</text>
<text x="230.3" y="236">6</text>
<text x="274.9" y="236">10</text>
<text x="56.1" y="241.1" transform="rotate(-90 56.1 241.1)">P$1</text>
<text x="85" y="242.6">7</text>
<text x="92.6" y="244">2A</text>
<text x="109.5" y="244">3A</text>
<text x="119" y="242.6">10</text>
<text x="148.5" y="241.1" transform="rotate(-90 148.5 241.1)">P$1</text>
<text x="85" y="249.2">8</text>
<text x="92.6" y="250.6">VCC2</text>
<text x="105" y="250.6">3-4EN</text>
<text x="119" y="249.2">9</text>
</g>
<g font-size="2.3" fill="#808080">
<text x="106" y="126.8">U5</text>
<text x="106.1" y="147.3">TCRT5000L</text>
<text x="215" y="157.2">ESP32-DEVKITC</text>
<text x="215" y="159.2">U1</text>
<text x="106" y="163.1">U6</text>
<text x="106.1" y="183.6">TCRT5000L</text>
</g>
</svg>
